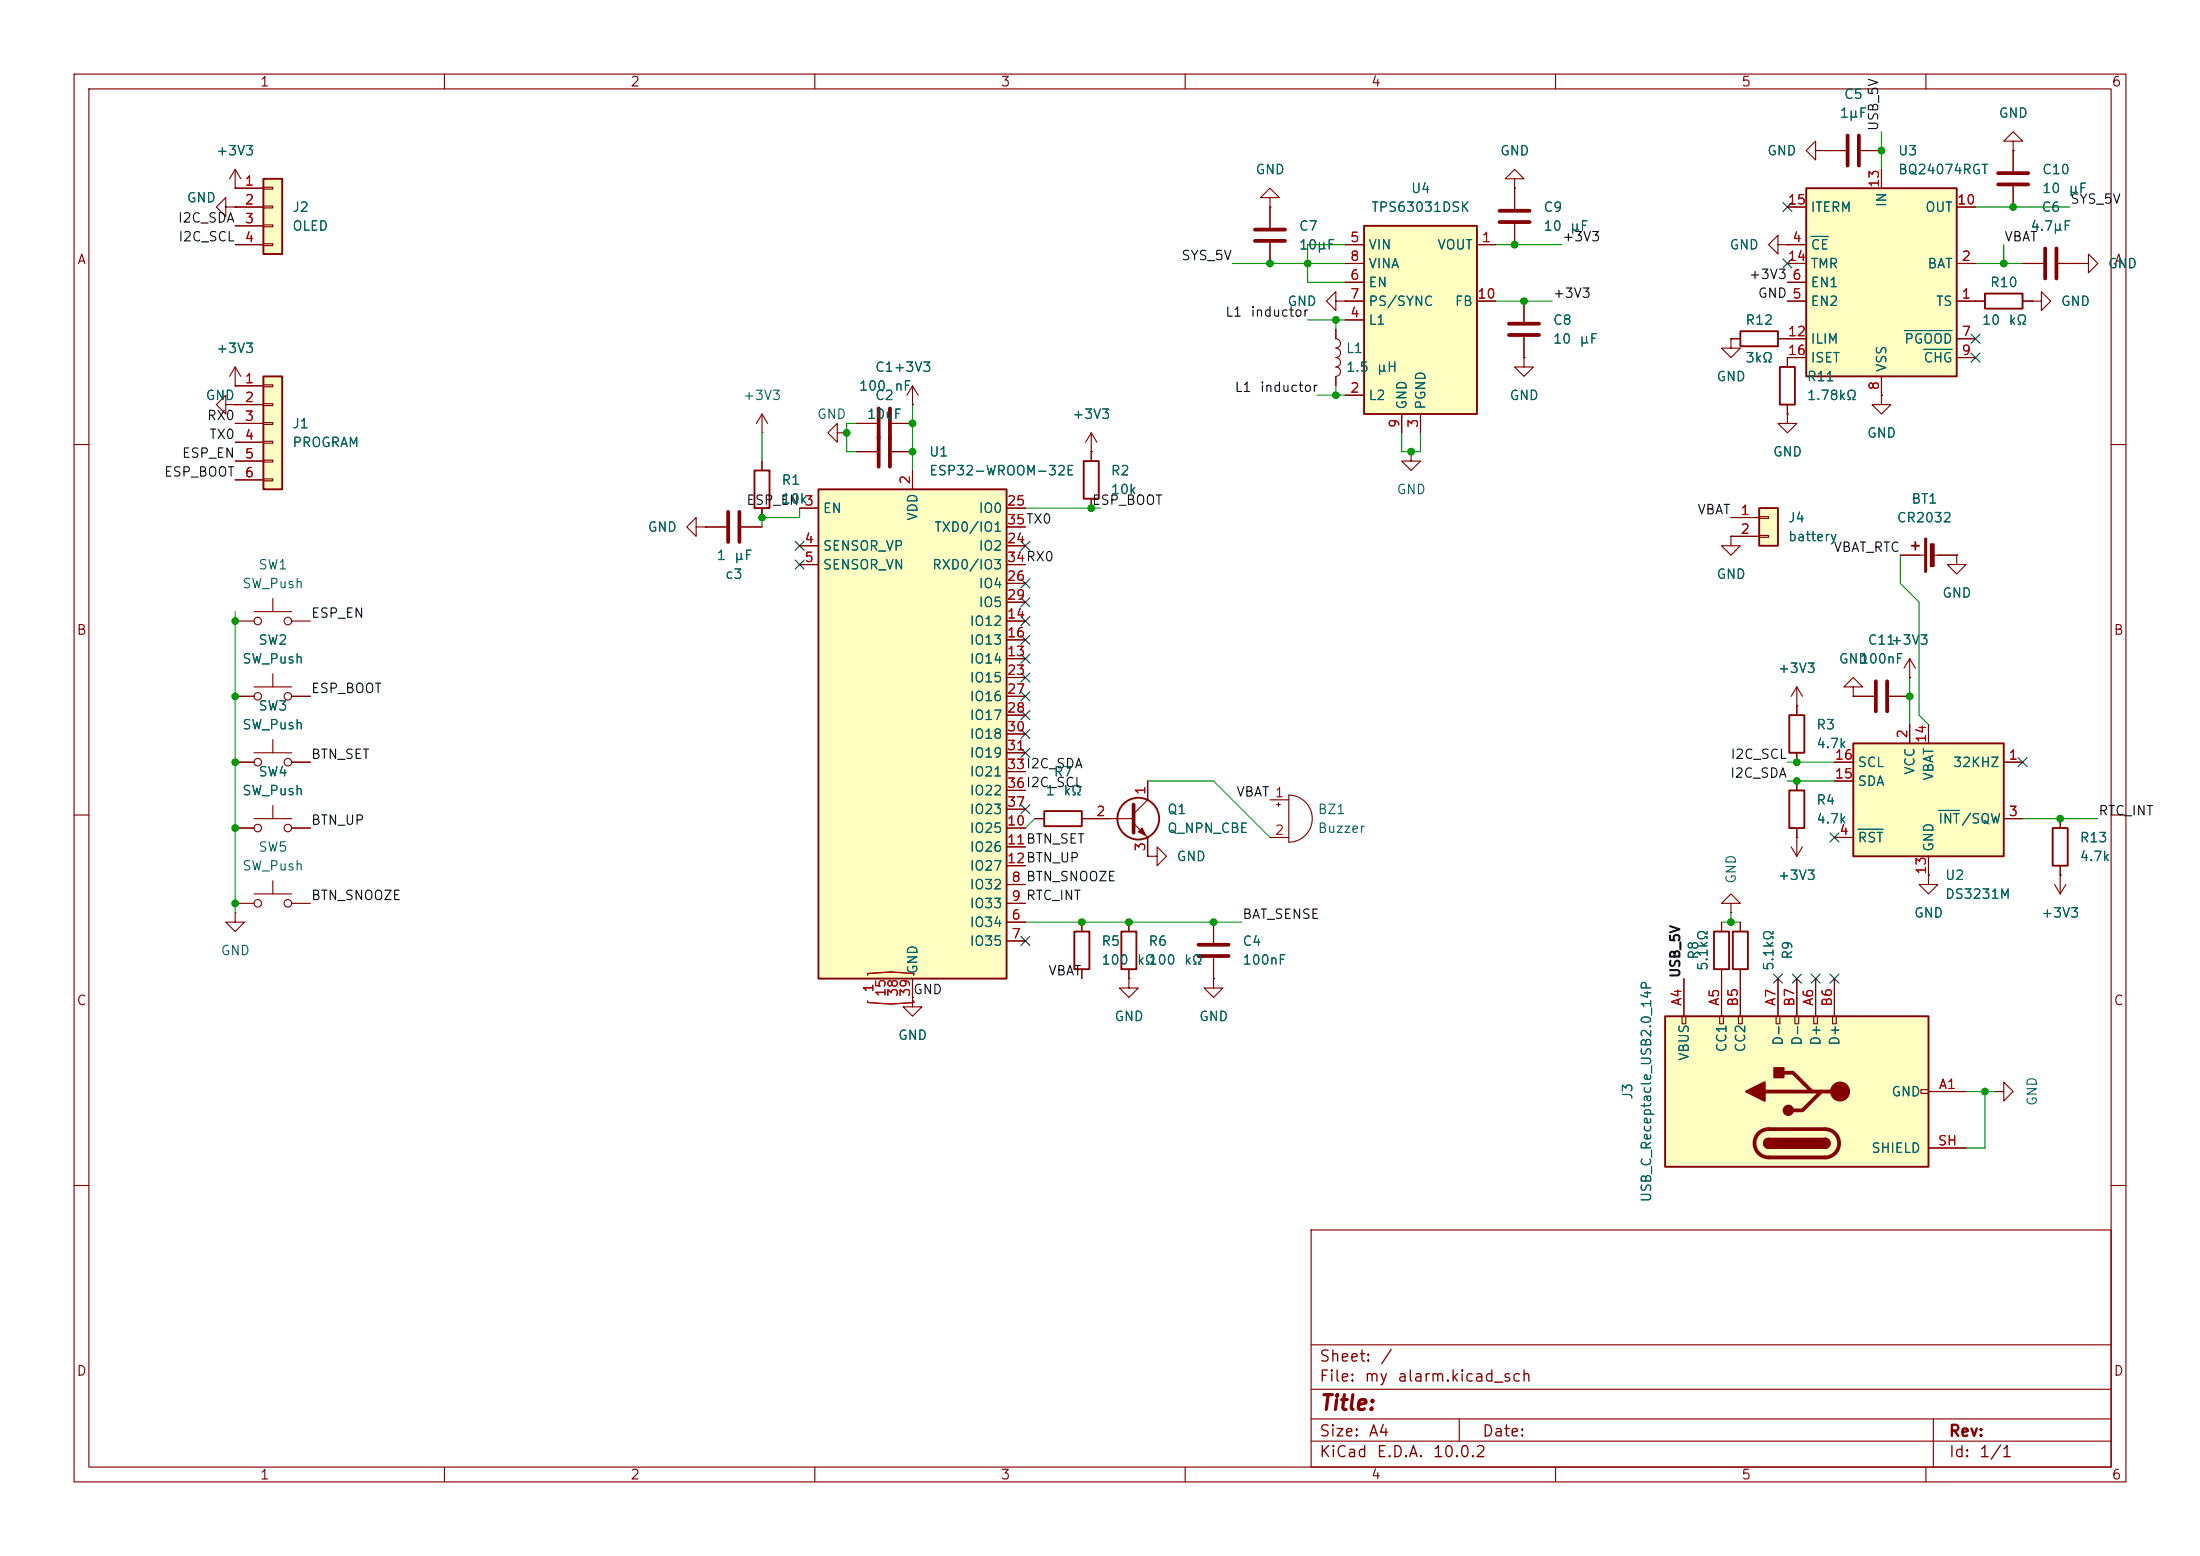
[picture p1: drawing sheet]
<svg xmlns="http://www.w3.org/2000/svg" width="297mm" height="210mm" viewBox="0 0 297 210" stroke-linecap="round" stroke-linejoin="round" font-family="sans-serif">
<g fill="none" stroke="#840000" stroke-width=".15">
<path d="M10 10h277v190h-277zM12 12h273v186h-273zM60 10v2M110 10v2M160 10v2M210 10v2M260 10v2M204.5 24.1h1.2l-1.2-1.2-1.3 1.2h1.3v1.3M204.5 25.4h.1M266.7 40.6h1.3M273 40.6h1.3M10 60h2"/>
<path d="M285 60h2M10 110h2M36.8 118.9v1.8M285 110h2M31.7 123.2v1.3h1.3l-1.3 1.2-1.2-1.2h1.2M31.7 123.2h.1M31.7 121.9h2.6M34.3 120.7h5.1M39.4 121.9h2.5M163.8 132.1v1.3h1.3l-1.3 1.2-1.2-1.2h1.2M163.8 132.1h.1M163.8 124.5v2.8"/>
<path d="M163.8 129.3v2.8M10 160h2M177 166h108v32h-108zM285 160h2M60 198v2M110 198v2M160 198v2M177 194.5h108M177 191.5h108M177 187.5h108M177 181.5h108M197 191.5v3"/>
<path d="M210 198v2M260 198v2M261 191.5v6.5"/>
<circle cx="34.8" cy="121.9" r=".51"/>
<circle cx="38.9" cy="121.9" r=".51"/>
</g>
<path d="M161.8 127.5h4.1M161.8 129h4.1" fill="none" stroke="#840000" stroke-width=".51"/>
<path d="M268 39.6h5v2.1h-5z" fill="none" stroke="#840000" stroke-width=".25"/>
<path d="M243.8 25.4h20.4v25.4h-20.4z" fill="#ffffc2"/>
<path d="M243.8 25.4h20.4v25.4h-20.4zM145 125.7h2.1v5.1h-2.1z" fill="none" stroke="#840000" stroke-width=".25"/>
<g fill="none" stroke="#840000" stroke-width=".15">
<path d="M241.3 35.6h2.5M241.3 33h2.5M241.3 38.1h2.5M241.3 27.9h2.5M254 22.9v2.5M264.2 35.6h2.5M264.2 27.9h2.5M241.3 40.6h2.5M241.3 45.7h2.5M241.3 48.3h2.5M254 50.8v2.5M264.2 40.6h2.5"/>
<path d="M264.2 45.7h2.5M264.2 48.3h2.5M146 124.5v1.2M146 130.8v1.3"/>
</g>
<path d="M244.5 31.9h2.3M257.1 44.6h6.4M259.7 47.2h3.8" fill="none" stroke="#006464" stroke-width=".15"/>
<path d="M184.1 30.5h15.3v25.4h-15.3z" fill="#ffffc2"/>
<g fill="none" stroke="#840000" stroke-width=".25">
<path d="M184.1 30.5h15.3v25.4h-15.3zM234.9 44.7h5.1v2h-5.1zM240.3 49.5h2v5.1h-2zM258.1 73.7h1M258.6 73.2v1M241.6 96.5h2v5.1h-2zM141 109.5h5v2h-5zM231.4 125.7h2v5.1h-2z"/>
<circle cx="153.7" cy="110.5" r="2.82"/>
</g>
<g fill="none" stroke="#840000" stroke-width=".15">
<path d="M271.8 19.1h1.2l-1.2-1.3-1.3 1.3h1.3v1.2M181.6 33h2.5M181.6 38.1h2.5M181.6 35.6h2.5M199.4 33h2.5M204.5 25.4v2.8M204.5 30.2v2.8M240 33v-1.2l-1.2 1.2 1.2 1.3v-1.3h1.3M241.3 33h.1M271.8 20.3h.1M271.8 20.3v2.8M271.8 25.1v2.8"/>
<path d="M273 35.6h2.8M277.9 35.6h2.8M280.7 35.6h1.2v-1.3l1.3 1.3-1.3 1.2v-1.2M280.7 35.6h.1M113 58.4v-1.2l-1.2 1.2 1.2 1.3v-1.3h1.3M114.3 58.4h.1M180.3 44.5v1.2a.63 .63 0 0 1 .7 .7 .63 .63 0 0 1-.7 .6 .64 .64 0 0 1 .7 .6 .64 .64 0 0 1-.7 .7 .64 .64 0 0 1 .7 .6 .64 .64 0 0 1-.7 .6M180.3 49.5a.63 .63 0 0 1 .7 .7 .63 .63 0 0 1-.7 .6v1.3M181.6 53.3h2.5M181.6 43.2h2.5M181.6 40.6h2.5M189.2 55.9v2.5"/>
<path d="M191.8 55.9v2.5M199.4 40.6h2.5M205.7 48.3v1.2h1.3l-1.3 1.3-1.2-1.3h1.2M205.7 48.3h.1M205.7 40.6v2.8M205.7 45.5v2.8M233.7 45.7v1.3h1.2l-1.2 1.3-1.3-1.3h1.3M233.7 45.7h.1M233.7 45.7h1.2M240 45.7h1.3M241.3 55.9v1.3h1.3l-1.3 1.2-1.3-1.2h1.3M241.3 55.9h.1"/>
<path d="M241.3 48.3v1.2M241.3 54.6v1.3M254 53.3v1.3h1.3l-1.3 1.3-1.3-1.3h1.3M254 53.3h.1M274.3 40.6h1.3v-1.2l1.3 1.2-1.3 1.3v-1.3M274.3 40.6h.1M115.6 61h2.8M120.4 61h2.8M256.5 74.9h3.3M260.9 74.9h3.3M264.2 74.9v1.3h1.2l-1.2 1.3-1.3-1.3h1.3M264.2 74.9h.1"/>
<path d="M242.6 95.3h.1M242.6 92.7v3.8M242.6 92.7l-.8 1.3M242.6 92.7l.7 1.3M250.2 92.7h1.3l-1.3-1.3-1.3 1.3h1.3v1.3M250.2 94h.1M250.2 94h2.8M255 94h2.8M257.8 91.4h.1M257.8 88.9l-.8 1.3M257.8 88.9l.8 1.3M257.8 88.9v2.5"/>
<path d="M139.7 110.5h1.3M146 110.5h7M153 111.1l1.9 1.9v2.6M154.9 115.6h1.3v-1.3l1.3 1.3-1.3 1.2v-1.2M154.9 115.6h.1M154.9 105.4v2.6l-1.9 1.9M242.6 101.6v1.3M277.4 119.4l.7 1.3M278.1 118.1h.1M278.1 118.1v2.6M278.9 119.4l-.8 1.3M232.4 124.5v1.2"/>
<path d="M232.4 130.8v1.3"/>
</g>
<g fill="none" stroke="#840000" stroke-width=".51">
<path d="M202.4 28.4h4.1M202.4 30h4.1M269.7 23.4h4.1M269.7 24.9h4.1M276.1 33.5v4.1M277.6 33.5v4.1M118.6 58.9v4.1M120.1 58.9v4.1M203.7 43.7h4.1M203.7 45.2h4.1M253.2 91.9v4.1M254.8 91.9v4.1"/>
<path d="M153 108.6v3.8"/>
</g>
<g fill="#840000" stroke="#840000" stroke-width=".15">
<path d="M153.7 112.3l.5-.5 .5 1z"/>
<path d="M259.8 72.6h.3v4.6h-.3z"/>
<path d="M260.6 73.4h.5v3.1h-.5z"/>
</g>
<path d="M110.5 66h25.4v66.1h-25.4z" fill="#ffffc2"/>
<path d="M110.5 66h25.4v66.1h-25.4zM277.1 111.8h2v5h-2z" fill="none" stroke="#840000" stroke-width=".25"/>
<g fill="none" stroke="#840000" stroke-width=".15">
<path d="M245.1 20.3v-1.2l-1.3 1.2 1.3 1.3v-1.3h1.3M246.4 20.3h.1M246.4 20.3h2.8M251.2 20.3h2.8M107.9 68.6h2.6M107.9 73.7h2.6M107.9 76.2h2.6M123.2 63.5v2.5M135.9 68.6h2.5M135.9 73.7h2.5M135.9 76.2h2.5M135.9 78.7h2.5"/>
<path d="M135.9 71.1h2.5M233.7 72.4v1.3h1.2l-1.2 1.2-1.3-1.2h1.3M233.7 72.4h.1M135.9 88.9h2.5M135.9 83.8h2.5M135.9 86.4h2.5M135.9 91.4h2.5M135.9 94h2.5M135.9 96.5h2.5M135.9 81.3h2.5M135.9 99.1h2.5M135.9 119.4h2.5"/>
<path d="M135.9 111.8h2.5M135.9 114.3h2.5M135.9 116.8h2.5M135.9 101.6h2.5M135.9 104.1h2.5M135.9 106.7h2.5M135.9 109.2h2.5M278.1 110.5v1.3M278.1 116.8v1.3M123.2 132.1v2.5M135.9 124.5h2.5M135.9 127h2.5"/>
<path d="M135.9 121.9h2.5"/>
</g>
<path d="M117.1 131.6v-.2l3.1-.2 3.2 .2v.2M117.1 135.1v.2l3.1 .2 3.2-.2v-.2" fill="none" stroke="#a90000" stroke-width=".15"/>
<path d="M249.4 18.3v4.1M251 18.3v4.1" fill="none" stroke="#840000" stroke-width=".51"/>
<path d="M237.5 68.6h2.5v5.1h-2.5z" fill="#ffffc2"/>
<path d="M237.5 68.6h2.5v5.1h-2.5z" fill="none" stroke="#840000" stroke-width=".25"/>
<path d="M233.7 69.9h3.8M233.7 72.4h3.8M237.5 69.7h1.3v.3h-1.3zM237.5 72.3h1.3v.2h-1.3zM269.2 147.3h1.3v-1.2l1.3 1.2-1.3 1.3v-1.3M269.2 147.3h.1" fill="none" stroke="#840000" stroke-width=".15"/>
<path d="M224.8 137.2h35.5v20.3h-35.5z" fill="#ffffc2"/>
<g fill="none" stroke="#840000" stroke-width=".15">
<path d="M102.9 58.4h.1M102.9 55.9v2.5M102.9 55.9l-.8 1.3M102.9 55.9l.7 1.3M94 71.1v-1.2l-1.3 1.2 1.3 1.3v-1.3h1.2M95.2 71.1h.1M95.2 71.1h2.8M100.1 71.1h2.8M102.9 62.2v1.3M102.9 68.6v1.3M241.8 114.3l.8 1.3M242.6 113h.1"/>
<path d="M242.6 105.4v1.3M242.6 111.8v3.8M243.3 114.3l-.7 1.3M260.3 118.1v1.3h1.3l-1.3 1.3-1.2-1.3h1.2M260.3 118.1h.1M123.2 134.6v1.3h1.3l-1.3 1.3-1.3-1.3h1.3M123.2 134.6h.1M227.1 137.2h.5v1h-.5zM227.3 132.1v5.1M232.2 137.2h.5v1h-.5zM232.4 132.1v5.1M234.7 137.2h.5v1h-.5z"/>
<path d="M234.9 132.1v5.1M239.8 137.2h.5v1h-.5zM240 132.1v5.1M242.3 137.2h.5v1h-.5zM242.6 132.1v5.1M244.9 137.2h.5v1h-.5zM245.1 132.1v5.1M247.4 137.2h.5v1h-.5zM247.6 132.1v5.1M259.3 147.1h1v.5h-1zM260.3 147.3h5.1M260.3 154.9h5.1"/>
</g>
<path d="M101.9 63.5h2v5.1h-2zM241.6 106.7h2v5.1h-2zM224.8 137.2h35.5v20.3h-35.5zM238.8 153.7a.63 .63 0 0 0-.7 .6 .63 .63 0 0 0 .7 .6M246.4 153.7a.64 .64 0 0 1 .6 .6 .64 .64 0 0 1-.6 .6" fill="none" stroke="#840000" stroke-width=".25"/>
<path d="M98.3 69.1v4.1M99.8 69.1v4.1M238.3 147.3h10.1M238.8 152.4a1.91 1.91 0 0 0-1.9 1.9 1.91 1.91 0 0 0 1.9 1.9h7.6M238.8 152.4h7.6a1.91 1.91 0 0 1 1.9 1.9 1.91 1.91 0 0 1-1.9 1.9M240.8 144.8h1.3l2.5 2.5M245.9 147.3l-2.6 2.6h-1.2" fill="none" stroke="#840000" stroke-width=".51"/>
<g fill="#840000" stroke="#840000" stroke-width=".25">
<path d="M238.8 153.7h7.6v1.2h-7.6z"/>
<path d="M238.3 153.9l.5-.2v1.2a.63 .63 0 0 1-.6-.3 .63 .63 0 0 1 .1-.7z"/>
<path d="M246.4 153.7a.64 .64 0 0 1 .6 .6 .64 .64 0 0 1-.6 .6z"/>
<path d="M235.7 147.3l2.6-1.2v2.5z"/>
<path d="M239.5 144.1h1.3v1.3h-1.3z"/>
<circle cx="241.4" cy="149.9" r=".63"/>
</g>
<circle cx="248.4" cy="147.3" r="1.27" fill="#840000" stroke="#840000" stroke-width=".15"/>
<path d="M250.2 100.3h20.3v15.3h-20.3z" fill="#ffffc2"/>
<path d="M250.2 100.3h20.3v15.3h-20.3z" fill="none" stroke="#840000" stroke-width=".25"/>
<path d="M257.8 97.8v2.5M260.3 97.8v2.5M247.6 102.9h2.6M247.6 113h2.6M247.6 105.4h2.6M260.3 115.6v2.5M270.5 102.9h2.5M270.5 110.5h2.5" fill="none" stroke="#840000" stroke-width=".15"/>
<path d="M250.8 111.9h3.4M261.7 109.4h2.9" fill="none" stroke="#006464" stroke-width=".15"/>
<path d="M35.6 50.8h2.5v15.2h-2.5z" fill="#ffffc2"/>
<path d="M35.6 50.8h2.5v15.2h-2.5zM233.9 125.7h2.1v5.1h-2.1z" fill="none" stroke="#840000" stroke-width=".25"/>
<g fill="none" stroke="#840000" stroke-width=".15">
<path d="M30.5 54.6v-1.3l-1.3 1.3 1.3 1.3v-1.3h1.2M31.7 54.6h.1M31.7 52.1h.1M31.7 52.1h3.9M31.7 54.6h3.9M31.7 57.2h3.9M31.7 59.7h3.9M31.7 49.5l-.7 1.3M31.7 49.5l.8 1.3M31.7 49.5v2.6M35.6 51.9h1.2v.3h-1.2zM35.6 54.5h1.2v.2h-1.2z"/>
<path d="M35.6 57h1.2v.3h-1.2zM35.6 59.6h1.2v.2h-1.2zM31.7 62.2h3.9M31.7 64.8h3.9M35.6 62.1h1.2v.3h-1.2zM35.6 64.6h1.2v.3h-1.2zM233.7 121.9h1.2l-1.2-1.2-1.3 1.2h1.3v1.3M233.7 123.2h.1M234.9 124.5v1.2M234.9 130.8v1.3"/>
</g>
<path d="M35.6 24.1h2.5v10.2h-2.5z" fill="#ffffc2"/>
<path d="M35.6 24.1h2.5v10.2h-2.5zM146.3 62.2h2v5.1h-2zM151.4 125.7h2v5.1h-2z" fill="none" stroke="#840000" stroke-width=".25"/>
<g fill="none" stroke="#840000" stroke-width=".15">
<path d="M30.5 27.9v-1.2l-1.3 1.2 1.3 1.3v-1.3h1.2M31.7 27.9h.1M31.7 25.4h.1M31.7 25.4h3.9M31.7 27.9h3.9M31.7 30.5h3.9M31.7 33h3.9M31.7 22.9l-.7 1.2M31.7 22.9l.8 1.2M31.7 22.9v2.5M35.6 25.3h1.2v.2h-1.2zM35.6 27.8h1.2v.3h-1.2z"/>
<path d="M35.6 30.4h1.2v.2h-1.2zM35.6 32.9h1.2v.2h-1.2zM171.4 26.7h1.3l-1.3-1.3-1.2 1.3h1.2v1.2M171.4 27.9h.1M171.4 27.9v2.8M171.4 32.8v2.8M181.6 33h2.5M181.6 35.6h2.5M181.6 38.1h2.5M199.4 33h2.5M204.5 25.4h.1M204.5 25.4v2.8"/>
<path d="M204.5 30.2v2.8M241.3 33h.1M241.3 27.9h2.5M241.3 33h2.5M241.3 35.6h2.5M241.3 38.1h2.5M246.4 20.3h.1M246.4 20.3h2.8M251.2 20.3h2.8M254 22.9v2.5M264.2 27.9h2.5M264.2 35.6h2.5"/>
<path d="M271.8 20.3h.1M271.8 20.3v2.8M271.8 25.1v2.8M273 35.6h2.8M277.9 35.6h2.8M280.7 35.6h.1M31.7 54.6h.1M31.7 52.1h.1M31.7 57.2h3.9M31.7 52.1h3.9M31.7 54.6h3.9M31.7 59.7h3.9"/>
<path d="M115.6 57.2h2.8M120.4 57.2h2.8M123.2 54.6h.1M123.2 52.1l-.8 1.2M123.2 52.1l.8 1.2M123.2 52.1v2.5M147.3 58.4v3.8M147.3 58.4l-.7 1.3M147.3 58.4l.8 1.3M180.3 40.6v-1.2l-1.2 1.2 1.2 1.3v-1.3h1.3M180.3 44.5v1.2M180.3 50.8v1.3"/>
<path d="M181.6 40.6h.1M181.6 40.6h2.5M181.6 53.3h2.5M181.6 43.2h2.5M189.2 55.9v2.5M191.8 55.9v2.5M199.4 40.6h2.5M205.7 48.3h.1M205.7 40.6v2.8M205.7 45.5v2.8M233.7 45.7h.1M233.7 45.7h1.2"/>
<path d="M240 45.7h3.8M241.3 55.9h.1M241.3 40.6h2.5M241.3 54.6v1.3M243.8 48.3h-2.5v1.2M254 53.3h.1M254 50.8v2.5M264.2 40.6h3.8M264.2 45.7h2.5M264.2 48.3h2.5M273 40.6h1.3M274.3 40.6h.1"/>
<path d="M31.7 62.2h3.9M31.7 64.8h3.9M95.2 71.1h.1M95.2 71.1h2.8M100.1 71.1h2.8M102.9 62.2v1.3M102.9 68.6v1.3M107.9 68.6h2.6M107.9 73.7h2.6M107.9 76.2h2.6M115.6 61h2.8M120.4 61h2.8"/>
<path d="M123.2 63.5v2.5M135.9 71.1h2.5M135.9 68.6h2.5M135.9 73.7h2.5M135.9 76.2h2.5M135.9 78.7h2.5M147.3 61h.1M147.3 67.3v1.3M190.5 61v1.2h1.3l-1.3 1.3-1.3-1.3h1.3M190.5 61h.1M233.7 72.4h.1M233.7 69.9h3.8"/>
<path d="M233.7 72.4h3.8M256.5 74.9h2.6M261.6 74.9h2.6M264.2 74.9h.1M31.7 83.8h2.6M31.7 94h2.6M34.3 82.6h5.1M34.3 92.7h5.1M36.8 80.8v1.8M36.8 90.9v1.8M36.8 99.8v1.8M39.4 83.8h2.5"/>
<path d="M39.4 94h2.5M135.9 83.8h2.5M135.9 94h2.5M135.9 88.9h2.5M135.9 86.4h2.5M135.9 91.4h2.5M135.9 96.5h2.5M135.9 81.3h2.5M135.9 99.1h2.5M242.6 95.3h.1M242.6 95.3v1.2M250.2 94h.1"/>
<path d="M250.2 94h2.8M255 94h2.8M257.8 91.4h.1M257.8 97.8v2.5M260.3 97.8v2.5M31.7 111.8h2.6M31.7 102.9h2.6M34.3 110.5h5.1M34.3 101.6h5.1M36.8 108.7v1.8M39.4 111.8h2.5M39.4 102.9h2.5"/>
<path d="M135.9 111.8h2.5M135.9 101.6h2.5M135.9 119.4h2.5M135.9 114.3h2.5M135.9 116.8h2.5M135.9 104.1h2.5M135.9 106.7h2.5M135.9 109.2h2.5M139.7 110.5h1.3M146 110.5h3.9M154.9 115.6h.1M154.9 105.4v2.6"/>
<path d="M154.9 113v2.6M171.4 108h2.6M171.4 113h2.6M172.3 108.6h.5M172.6 108.3v.5M174 107.3a3.2 3.2 0 0 1 3.2 3.2 3.2 3.2 0 0 1-3.2 3.2zM242.6 113h.1M242.6 101.6v1.3M242.6 105.4v1.3M242.6 111.8v1.2M247.6 113h2.6M247.6 102.9h2.6"/>
<path d="M247.6 105.4h2.6M260.3 118.1h.1M260.3 115.6v2.5M270.5 110.5h2.5M270.5 102.9h2.5M278.1 118.1h.1M278.1 110.5v1.3M278.1 116.8v1.3M123.2 134.6h.1M123.2 132.1v2.5M135.9 124.5h2.5M135.9 127h2.5"/>
<path d="M135.9 121.9h2.5M146 124.5v1.2M146 130.8v1.3M152.4 132.1v1.3h1.3l-1.3 1.2-1.3-1.2h1.3M152.4 132.1h.1M152.4 124.5v1.2M152.4 130.8v1.3M163.8 132.1h.1M163.8 124.5v2.8M163.8 129.3v2.8M227.3 132.1v5.1M232.4 124.5v1.2"/>
<path d="M232.4 130.8v6.4M234.9 124.5v1.2M234.9 130.8v6.4M240 132.1v5.1M242.6 132.1v5.1M245.1 132.1v5.1M247.6 132.1v5.1M260.3 147.3h5.1M260.3 154.9h5.1"/>
<circle cx="34.8" cy="83.8" r=".51"/>
<circle cx="34.8" cy="94" r=".51"/>
<circle cx="38.9" cy="83.8" r=".51"/>
<circle cx="38.9" cy="94" r=".51"/>
<circle cx="34.8" cy="102.9" r=".51"/>
<circle cx="34.8" cy="111.8" r=".51"/>
<circle cx="38.9" cy="111.8" r=".51"/>
<circle cx="38.9" cy="102.9" r=".51"/>
</g>
<path d="M169.4 31h4.1M169.4 32.5h4.1M118.6 55.1v4.1M120.1 55.1v4.1" fill="none" stroke="#840000" stroke-width=".51"/>
<g fill="none" stroke="#009600" stroke-width=".15">
<path d="M254 17.8v5.1M166.4 35.6h15.2M181.6 33h-5.1v5.1h5.1M201.9 33h8.9M266.7 35.6h6.3M266.7 27.9h12.7M270.5 33v2.6M102.9 58.4v3.8M115.6 57.2h-1.3v3.8h1.3M123.2 54.6v8.9M176.5 43.2h5.1M177.8 53.3h3.8"/>
<path d="M180.3 43.2v1.3M180.3 52.1v1.2M189.2 58.4v2.6h2.6v-2.6M201.9 40.6h7.6M102.9 68.6v2.5M107.9 68.6v1.3h-5M138.4 68.6h10.2M256.5 74.9v3.8l2.6 2.6v15.2l1.2 1.3M31.7 82.6v40.6M257.8 91.4v6.4M139.7 110.5l-1.3 1.3M154.9 105.4h8.9l7.6 7.6"/>
<path d="M241.3 105.4h6.3M241.3 102.9h6.3M273 110.5h10.2M138.4 124.5h29.2M232.4 124.5h2.5M233.7 123.2v1.3M265.4 147.3h3.8M268 147.3v7.6h-2.6"/>
</g>
<g fill="none" stroke="#000084" stroke-width=".15">
<path d="M240.7 27.3l1.2 1.2M240.7 35l1.2 1.2M241.9 27.3l-1.2 1.2M241.9 35l-1.2 1.2M266.1 45.1l1.2 1.2M266.1 47.7l1.2 1.2M267.3 45.1l-1.2 1.2M267.3 47.7l-1.2 1.2M107.3 75.6l1.3 1.2M107.3 73.1l1.3 1.2M108.6 75.6l-1.3 1.2M108.6 73.1l-1.3 1.2"/>
<path d="M137.8 73.1l1.2 1.2M137.8 78.1l1.2 1.2M139 73.1l-1.2 1.2M139 78.1l-1.2 1.2M137.8 88.3l1.2 1.2M137.8 93.4l1.2 1.2M137.8 85.8l1.2 1.2M137.8 90.8l1.2 1.2M137.8 83.2l1.2 1.2M137.8 98.5l1.2 1.2M137.8 80.7l1.2 1.2M137.8 95.9l1.2 1.2"/>
<path d="M139 88.3l-1.2 1.2M139 93.4l-1.2 1.2M139 85.8l-1.2 1.2M139 90.8l-1.2 1.2M139 83.2l-1.2 1.2M139 98.5l-1.2 1.2M139 80.7l-1.2 1.2M139 95.9l-1.2 1.2M137.8 101l1.2 1.2M137.8 108.6l1.2 1.2M139 101l-1.2 1.2M139 108.6l-1.2 1.2"/>
<path d="M247 112.4l1.3 1.2M248.3 112.4l-1.3 1.2M272.4 102.3l1.3 1.2M273.7 102.3l-1.3 1.2M137.8 126.4l1.2 1.2M139 126.4l-1.2 1.2M239.4 131.5l1.2 1.2M240.6 131.5l-1.2 1.2M242 131.5l1.2 1.2M243.2 131.5l-1.2 1.2M244.5 131.5l1.2 1.2M245.7 131.5l-1.2 1.2"/>
<path d="M247 131.5l1.3 1.2M248.3 131.5l-1.3 1.2"/>
</g>
<path d="M244.5 31.9h2.3M257.1 44.6h6.4M259.7 47.2h3.8M250.8 111.9h3.4M261.7 109.4h2.9" fill="none" stroke="#006464" stroke-width=".15"/>
<path d="M117.1 131.6v-.2l3.1-.2 3.2 .2v.2M117.1 135.1v.2l3.1 .2 3.2-.2v-.2" fill="none" stroke="#a90000" stroke-width=".15"/>
<g fill="#009600" stroke="#009600" stroke-width=".14">
<circle cx="270.5" cy="35.6" r=".46"/>
<circle cx="254" cy="20.3" r=".46"/>
<circle cx="271.8" cy="27.9" r=".46"/>
<circle cx="204.5" cy="33" r=".46"/>
<circle cx="205.7" cy="40.6" r=".46"/>
<circle cx="102.9" cy="69.9" r=".46"/>
<circle cx="31.7" cy="83.8" r=".46"/>
<circle cx="31.7" cy="121.9" r=".46"/>
<circle cx="31.7" cy="111.8" r=".46"/>
<circle cx="31.7" cy="102.9" r=".46"/>
<circle cx="31.7" cy="94" r=".46"/>
<circle cx="163.8" cy="124.5" r=".46"/>
<circle cx="233.7" cy="124.5" r=".46"/>
<circle cx="146" cy="124.5" r=".46"/>
<circle cx="152.4" cy="124.5" r=".46"/>
<circle cx="114.3" cy="58.4" r=".46"/>
<circle cx="123.2" cy="57.2" r=".46"/>
<circle cx="123.2" cy="61" r=".46"/>
<circle cx="180.3" cy="53.3" r=".46"/>
<circle cx="171.4" cy="35.6" r=".46"/>
<circle cx="176.5" cy="35.6" r=".46"/>
<circle cx="190.5" cy="61" r=".46"/>
<circle cx="180.3" cy="43.2" r=".46"/>
<circle cx="147.3" cy="68.6" r=".46"/>
<circle cx="257.8" cy="94" r=".46"/>
<circle cx="242.6" cy="105.4" r=".46"/>
<circle cx="268" cy="147.3" r=".46"/>
<circle cx="278.1" cy="110.5" r=".46"/>
<circle cx="242.6" cy="102.9" r=".46"/>
</g>
<text font-size="2" fill="#840000" x="178" y="190.8">Title:</text>
<g font-size="1.5" fill="#840000">
<text x="178" y="184.2">Sheet:</text>
<text x="186.2" y="184.2">/</text>
<text x="178" y="186.9">File:</text>
<text x="184.1" y="186.9">my</text>
<text x="188.5" y="186.9">alarm.kicad_sch</text>
<text x="178" y="197.1">KiCad</text>
<text x="178" y="194.3">Size:</text>
<text x="184.7" y="194.3">A4</text>
<text x="185.7" y="197.1">E.D.A.</text>
<text x="193.3" y="197.1">10.0.2</text>
<text x="200" y="194.3">Date:</text>
<text x="263" y="194.3">Rev:</text>
<text x="263" y="197.1">Id:</text>
<text x="267.1" y="197.1">1/1</text>
</g>
<g font-size="1.3" fill="#840000">
<text x="35" y="12">1</text>
<text x="85" y="12">2</text>
<text x="135" y="12">3</text>
<text x="185" y="12">4</text>
<text x="235" y="12">5</text>
<text x="285" y="12">6</text>
<text x="10.3" y="36">A</text>
<text x="285.3" y="36">A</text>
<text x="10.3" y="86">B</text>
<text x="285.3" y="86">B</text>
<text x="10.3" y="136">C</text>
<text x="285.3" y="136">C</text>
<text x="10.3" y="186">D</text>
<text x="285.3" y="186">D</text>
<text x="35" y="200">1</text>
<text x="85" y="200">2</text>
<text x="135" y="200">3</text>
<text x="185" y="200">4</text>
<text x="235" y="200">5</text>
<text x="285" y="200">6</text>
</g>
<g font-size="1.3" fill="#006464">
<text x="248.3" y="16.2">1µF</text>
<text x="248.8" y="13.7">C5</text>
<text x="269.7" y="16.2">GND</text>
<text x="29.1" y="21.3">+3V3</text>
<text x="169.4" y="23.8">GND</text>
<text x="202.4" y="21.3">GND</text>
<text x="238.5" y="21.3">GND</text>
<text x="256.2" y="21.3">U3</text>
<text x="256.2" y="23.8">BQ24074RGT</text>
<text x="275.6" y="23.8">C10</text>
<text x="25.1" y="27.6">GND</text>
<text x="39.4" y="28.9">J2</text>
<text x="185" y="28.9">TPS63031DSK</text>
<text x="190.4" y="26.4">U4</text>
<text x="208.3" y="28.9">C9</text>
<text x="244.3" y="28.9">ITERM</text>
<text x="255" y="28" transform="rotate(-90 255 28)">IN</text>
<text x="259.8" y="28.9">OUT</text>
<text x="275.5" y="28.9">C6</text>
<text x="275.6" y="26.4">10</text>
<text x="279.2" y="26.4">µF</text>
<text x="39.4" y="31.5">OLED</text>
<text x="175.3" y="31.5">C7</text>
<text x="175.3" y="34">10µF</text>
<text x="184.7" y="34">VIN</text>
<text x="194" y="34">VOUT</text>
<text x="208.3" y="31.5">10</text>
<text x="211.9" y="31.5">µF</text>
<text x="233.4" y="34">GND</text>
<text x="244.3" y="34">CE</text>
<text x="274" y="31.5">4.7µF</text>
<text x="173.7" y="41.6">GND</text>
<text x="184.7" y="39.1">EN</text>
<text x="184.7" y="41.6">PS/SYNC</text>
<text x="184.7" y="36.5">VINA</text>
<text x="196.3" y="41.6">FB</text>
<text x="244.3" y="41.6">EN2</text>
<text x="244.3" y="39.1">EN1</text>
<text x="244.3" y="36.5">TMR</text>
<text x="260.1" y="36.5">BAT</text>
<text x="261.3" y="41.6">TS</text>
<text x="268.6" y="39.1">R10</text>
<text x="278.1" y="41.6">GND</text>
<text x="284.5" y="36.5">GND</text>
<text x="29.1" y="48">+3V3</text>
<text x="181.6" y="48">L1</text>
<text x="184.7" y="44.2">L1</text>
<text x="209.6" y="44.2">C8</text>
<text x="209.6" y="46.7">10</text>
<text x="213.1" y="46.7">µF</text>
<text x="235.5" y="44.2">R12</text>
<text x="244.3" y="46.7">ILIM</text>
<text x="257" y="46.7">PGOOD</text>
<text x="267.5" y="44.2">10</text>
<text x="271.1" y="44.2">kΩ</text>
<text x="115.9" y="53">100</text>
<text x="118" y="50.5">C1+3V3</text>
<text x="120.7" y="53">nF</text>
<text x="181.6" y="50.5">1.5</text>
<text x="185.8" y="50.5">µH</text>
<text x="231.6" y="51.8">GND</text>
<text x="235.5" y="49.2">3kΩ</text>
<text x="243.8" y="51.8">R11</text>
<text x="244.3" y="49.2">ISET</text>
<text x="255" y="50.3" transform="rotate(-90 255 50.3)">VSS</text>
<text x="259.6" y="49.2">CHG</text>
<text x="27.7" y="54.3">GND</text>
<text x="39.4" y="58.1">J1</text>
<text x="100.2" y="54.3">+3V3</text>
<text x="110.2" y="56.9">GND</text>
<text x="117" y="56.9">10uF</text>
<text x="118" y="54.3">C2</text>
<text x="144.7" y="56.9">+3V3</text>
<text x="184.7" y="54.3">L2</text>
<text x="190.2" y="55.4" transform="rotate(-90 190.2 55.4)">GND</text>
<text x="192.7" y="55.4" transform="rotate(-90 192.7 55.4)">PGND</text>
<text x="203.7" y="54.3">GND</text>
<text x="243.8" y="54.3">1.78kΩ</text>
<text x="252" y="59.4">GND</text>
<text x="39.4" y="60.7">PROGRAM</text>
<text x="105.4" y="65.7">R1</text>
<text x="125.3" y="64.5">ESP32-WROOM-32E</text>
<text x="125.3" y="61.9">U1</text>
<text x="149.9" y="64.5">R2</text>
<text x="239.3" y="61.9">GND</text>
<text x="105.4" y="68.3">10k3</text>
<text x="111" y="69.6">EN</text>
<text x="124.2" y="70.4" transform="rotate(-90 124.2 70.4)">VDD</text>
<text x="132" y="69.6">IO0</text>
<text x="149.9" y="67">10k</text>
<text x="188.5" y="67">GND</text>
<text x="241.3" y="70.8">J4</text>
<text x="256" y="70.8">CR2032</text>
<text x="258" y="68.3">BT1</text>
<text x="34.8" y="77.2">SW1</text>
<text x="87.4" y="72.1">GND</text>
<text x="96.7" y="75.9">1</text>
<text x="99" y="75.9">µF</text>
<text x="111" y="74.6">SENSOR_VP</text>
<text x="111" y="77.2">SENSOR_VN</text>
<text x="125.7" y="77.2">RXD0/IO3</text>
<text x="126" y="72.1">TXD0/IO1</text>
<text x="132" y="74.6">IO2</text>
<text x="241.3" y="73.4">battery</text>
<text x="32.6" y="79.7">SW_Push</text>
<text x="97.8" y="78.4">c3</text>
<text x="132" y="79.7">IO4</text>
<text x="132" y="82.3">IO5</text>
<text x="231.6" y="78.4">GND</text>
<text x="262.1" y="81">GND</text>
<text x="32.6" y="89.9">SW_Push</text>
<text x="34.8" y="87.3">SW2</text>
<text x="130.8" y="89.9">IO14</text>
<text x="130.8" y="84.8">IO12</text>
<text x="130.8" y="87.3">IO13</text>
<text x="248.2" y="89.9">GND</text>
<text x="251" y="89.9">100nF</text>
<text x="252.1" y="87.3">C11</text>
<text x="255.2" y="87.3">+3V3</text>
<text x="130.8" y="92.4">IO15</text>
<text x="130.8" y="95">IO16</text>
<text x="239.9" y="91.1">+3V3</text>
<text x="32.6" y="98.8">SW_Push</text>
<text x="34.8" y="96.2">SW3</text>
<text x="130.8" y="97.5">IO17</text>
<text x="130.8" y="100">IO18</text>
<text x="245.1" y="98.8">R3</text>
<text x="245.1" y="101.3">4.7k</text>
<text x="32.6" y="107.7">SW_Push</text>
<text x="34.8" y="105.1">SW4</text>
<text x="130.8" y="102.6">IO19</text>
<text x="130.8" y="105.1">IO21</text>
<text x="130.8" y="107.7">IO22</text>
<text x="141.1" y="107.7">1</text>
<text x="142.2" y="105.1">R7</text>
<text x="143.5" y="107.7">kΩ</text>
<text x="250.7" y="106.4">SDA</text>
<text x="250.7" y="103.8">SCL</text>
<text x="258.8" y="104.7" transform="rotate(-90 258.8 104.7)">VCC</text>
<text x="261.3" y="105.5" transform="rotate(-90 261.3 105.5)">VBAT</text>
<text x="263.6" y="103.8">32KHZ</text>
<text x="130.8" y="112.7">IO25</text>
<text x="130.8" y="110.2">IO23</text>
<text x="157.5" y="112.7">Q_NPN_CBE</text>
<text x="157.5" y="110.2">Q1</text>
<text x="177.8" y="110.2">BZ1</text>
<text x="177.8" y="112.7">Buzzer</text>
<text x="245.1" y="108.9">R4</text>
<text x="245.1" y="111.5">4.7k</text>
<text x="261.6" y="111.5">INT/SQW</text>
<text x="32.6" y="117.8">SW_Push</text>
<text x="34.8" y="115.3">SW5</text>
<text x="130.8" y="115.3">IO26</text>
<text x="130.8" y="117.8">IO27</text>
<text x="158.8" y="116.5">GND</text>
<text x="234.7" y="119.4" transform="rotate(-90 234.7 119.4)">GND</text>
<text x="239.9" y="119.1">+3V3</text>
<text x="250.7" y="114">RST</text>
<text x="261.3" y="115.1" transform="rotate(-90 261.3 115.1)">GND</text>
<text x="262.5" y="119.1">U2</text>
<text x="280.7" y="116.5">4.7k</text>
<text x="280.7" y="114">R13</text>
<text x="130.8" y="125.4">IO34</text>
<text x="130.8" y="120.4">IO32</text>
<text x="130.8" y="122.9">IO33</text>
<text x="258.3" y="124.2">GND</text>
<text x="262.5" y="121.6">DS3231M</text>
<text x="275.5" y="124.2">+3V3</text>
<text x="29.7" y="129.2">GND</text>
<text x="124.2" y="131.6" transform="rotate(-90 124.2 131.6)">GND</text>
<text x="130.8" y="128">IO35</text>
<text x="148.6" y="128">R5</text>
<text x="148.6" y="130.5">100</text>
<text x="153.4" y="130.5">kΩ</text>
<text x="154.9" y="128">R6</text>
<text x="154.9" y="130.5">100</text>
<text x="159.7" y="130.5">kΩ</text>
<text x="167.6" y="128">C4</text>
<text x="167.6" y="130.5">100nF</text>
<text x="229.6" y="129.6" transform="rotate(-90 229.6 129.6)">R8</text>
<text x="230.8" y="131.1" transform="rotate(-90 230.8 131.1)">5.1kΩ</text>
<text x="239.7" y="131.1" transform="rotate(-90 239.7 131.1)">5.1kΩ</text>
<text x="242.3" y="129.6" transform="rotate(-90 242.3 129.6)">R9</text>
<text x="121.2" y="140.7">GND</text>
<text x="150.4" y="138.1">GND</text>
<text x="161.8" y="138.1">GND</text>
<text x="228.3" y="143.3" transform="rotate(-90 228.3 143.3)">VBUS</text>
<text x="233.4" y="142.1" transform="rotate(-90 233.4 142.1)">CC1</text>
<text x="235.9" y="142.1" transform="rotate(-90 235.9 142.1)">CC2</text>
<text x="241" y="141.2" transform="rotate(-90 241 141.2)">D-</text>
<text x="243.5" y="141.2" transform="rotate(-90 243.5 141.2)">D-</text>
<text x="246.1" y="141.2" transform="rotate(-90 246.1 141.2)">D+</text>
<text x="248.6" y="141.2" transform="rotate(-90 248.6 141.2)">D+</text>
<text x="220.7" y="148.5" transform="rotate(-90 220.7 148.5)">J3</text>
<text x="255.3" y="148.3">GND</text>
<text x="275.3" y="149.4" transform="rotate(-90 275.3 149.4)">GND</text>
<text x="252.5" y="155.9">SHIELD</text>
<text x="223.2" y="162.4" transform="rotate(-90 223.2 162.4)">USB_C_Receptacle_USB2.0_14P</text>
</g>
<g font-size="1.3" fill="#0f0f0f">
<text x="253.9" y="17.8" transform="rotate(-90 253.9 17.8)">USB_5V</text>
<text x="279.4" y="27.8">SYS_5V</text>
<text x="23.9" y="30.4">I2C_SDA</text>
<text x="24" y="32.9">I2C_SCL</text>
<text x="159.4" y="35.4">SYS_5V</text>
<text x="210.8" y="32.9">+3V3</text>
<text x="270.5" y="32.9">VBAT</text>
<text x="209.5" y="40.5">+3V3</text>
<text x="236" y="38">+3V3</text>
<text x="237.2" y="40.5">GND 5</text>
<text x="165.3" y="43.1">L1</text>
<text x="168.7" y="43.1">inductor</text>
<text x="166.6" y="53.2">L1</text>
<text x="170" y="53.2">inductor</text>
<text x="27.9" y="57">RX0</text>
<text x="28.2" y="59.6">TX0</text>
<text x="22.1" y="64.6">ESP_BOOT</text>
<text x="24.5" y="62.1">ESP_EN</text>
<text x="100.7" y="68.5">ESP_EN</text>
<text x="147.3" y="68.5">ESP_BOOT</text>
<text x="229.1" y="69.7">VBAT</text>
<text x="247.4" y="74.8">VBAT_RTC</text>
<text x="41.9" y="83.7">ESP_EN</text>
<text x="41.9" y="93.9">ESP_BOOT</text>
<text x="41.9" y="102.7">BTN_SET</text>
<text x="166.8" y="107.8">VBAT 1</text>
<text x="233.5" y="105.3">I2C_SDA</text>
<text x="233.5" y="102.7">I2C_SCL</text>
<text x="41.9" y="111.6">BTN_UP</text>
<text x="283.2" y="110.4">RTC_INT</text>
<text x="41.9" y="121.8">BTN_SNOOZE</text>
<text x="167.6" y="124.3">BAT_SENSE</text>
<text x="141.4" y="132">VBAT</text>
<text x="123.2" y="134.5">GND</text>
<text x="227.1" y="132.1" transform="rotate(-90 227.1 132.1)">USB_5V</text>
</g>
<g font-size="1.3" fill="#a90000">
<text x="32.9" y="25.4">1</text>
<text x="32.9" y="27.9">2</text>
<text x="241.3" y="27.9">15</text>
<text x="254" y="25.4" transform="rotate(-90 254 25.4)">13</text>
<text x="264.1" y="27.9">10</text>
<text x="32.9" y="30.5">3</text>
<text x="32.9" y="33">4</text>
<text x="182.2" y="33">5</text>
<text x="182.2" y="35.5">8</text>
<text x="200" y="33">1</text>
<text x="241.3" y="35.5">14</text>
<text x="241.9" y="33">4</text>
<text x="264.7" y="35.5">2</text>
<text x="182.2" y="38.1">6</text>
<text x="182.2" y="40.6">7</text>
<text x="199.3" y="40.6">10</text>
<text x="241.9" y="38.1">6</text>
<text x="241.9" y="40.6">5</text>
<text x="264.7" y="40.6">1</text>
<text x="182.2" y="43.2">4</text>
<text x="241.3" y="45.7">12</text>
<text x="264.7" y="45.7">7</text>
<text x="32.9" y="52">1</text>
<text x="182.2" y="53.3">2</text>
<text x="241.3" y="48.2">16</text>
<text x="254" y="52.8" transform="rotate(-90 254 52.8)">8</text>
<text x="264.7" y="48.2">9</text>
<text x="32.9" y="54.6">2</text>
<text x="32.9" y="57.1">3</text>
<text x="32.9" y="59.7">4</text>
<text x="189.2" y="57.9" transform="rotate(-90 189.2 57.9)">9</text>
<text x="191.7" y="57.9" transform="rotate(-90 191.7 57.9)">3</text>
<text x="32.9" y="62.2">5</text>
<text x="32.9" y="64.7">6</text>
<text x="123.2" y="65.5" transform="rotate(-90 123.2 65.5)">2</text>
<text x="135.8" y="68.6">25</text>
<text x="135.8" y="71.1">35TX0</text>
<text x="135.8" y="71.1">35</text>
<text x="234.9" y="69.8">1</text>
<text x="108.5" y="73.6">4</text>
<text x="108.5" y="76.2">5</text>
<text x="135.8" y="73.6">24</text>
<text x="135.8" y="76.2">34RX0</text>
<text x="135.8" y="76.2">34</text>
<text x="234.9" y="72.4">2</text>
<text x="135.8" y="83.8">14</text>
<text x="135.8" y="78.7">26</text>
<text x="135.8" y="81.3">29</text>
<text x="135.8" y="88.9">13</text>
<text x="135.8" y="86.3">16</text>
<text x="135.8" y="91.4">23</text>
<text x="135.8" y="94">27</text>
<text x="135.8" y="96.5">28</text>
<text x="135.8" y="99">30</text>
<text x="135.8" y="101.6">31</text>
<text x="257.8" y="99.8" transform="rotate(-90 257.8 99.8)">2</text>
<text x="260.3" y="100.4" transform="rotate(-90 260.3 100.4)">14</text>
<text x="135.8" y="104.1">33I2C_SDA</text>
<text x="135.8" y="106.7">36I2C_SCL</text>
<text x="135.8" y="104.1">33</text>
<text x="135.8" y="106.7">36</text>
<text x="154.9" y="107.4" transform="rotate(-90 154.9 107.4)">1</text>
<text x="247.6" y="105.4">15</text>
<text x="247.6" y="102.8">16</text>
<text x="271.1" y="102.8">1</text>
<text x="135.8" y="111.7">10</text>
<text x="135.8" y="109.2">37</text>
<text x="147.9" y="110.5">2</text>
<text x="172" y="113">2</text>
<text x="248.2" y="113">4</text>
<text x="271.1" y="110.5">3</text>
<text x="135.8" y="114.3">11BTN_SET</text>
<text x="135.8" y="116.8">12BTN_UP</text>
<text x="135.8" y="114.3">11</text>
<text x="135.8" y="116.8">12</text>
<text x="136.5" y="119.4">8 BTN_SNOOZE</text>
<text x="136.5" y="119.4">8</text>
<text x="154.9" y="115" transform="rotate(-90 154.9 115)">3</text>
<text x="260.3" y="118.2" transform="rotate(-90 260.3 118.2)">13</text>
<text x="136.5" y="124.4">6</text>
<text x="136.5" y="121.9">9 RTC_INT</text>
<text x="136.5" y="121.9">9</text>
<text x="136.5" y="127">7</text>
<text x="118.2" y="134.1" transform="rotate(-90 118.2 134.1)">1</text>
<text x="119.9" y="134.7" transform="rotate(-90 119.9 134.7)">15</text>
<text x="121.5" y="134.7" transform="rotate(-90 121.5 134.7)">38</text>
<text x="123.2" y="134.7" transform="rotate(-90 123.2 134.7)">39</text>
<text x="227.3" y="135.9" transform="rotate(-90 227.3 135.9)">A4</text>
<text x="232.4" y="135.9" transform="rotate(-90 232.4 135.9)">A5</text>
<text x="234.9" y="136" transform="rotate(-90 234.9 136)">B5</text>
<text x="240" y="135.9" transform="rotate(-90 240 135.9)">A7</text>
<text x="242.5" y="136" transform="rotate(-90 242.5 136)">B7</text>
<text x="245.1" y="135.9" transform="rotate(-90 245.1 135.9)">A6</text>
<text x="247.6" y="136" transform="rotate(-90 247.6 136)">B6</text>
<text x="261.6" y="147.3">A1</text>
<text x="261.5" y="154.9">SH</text>
</g>
</svg>
